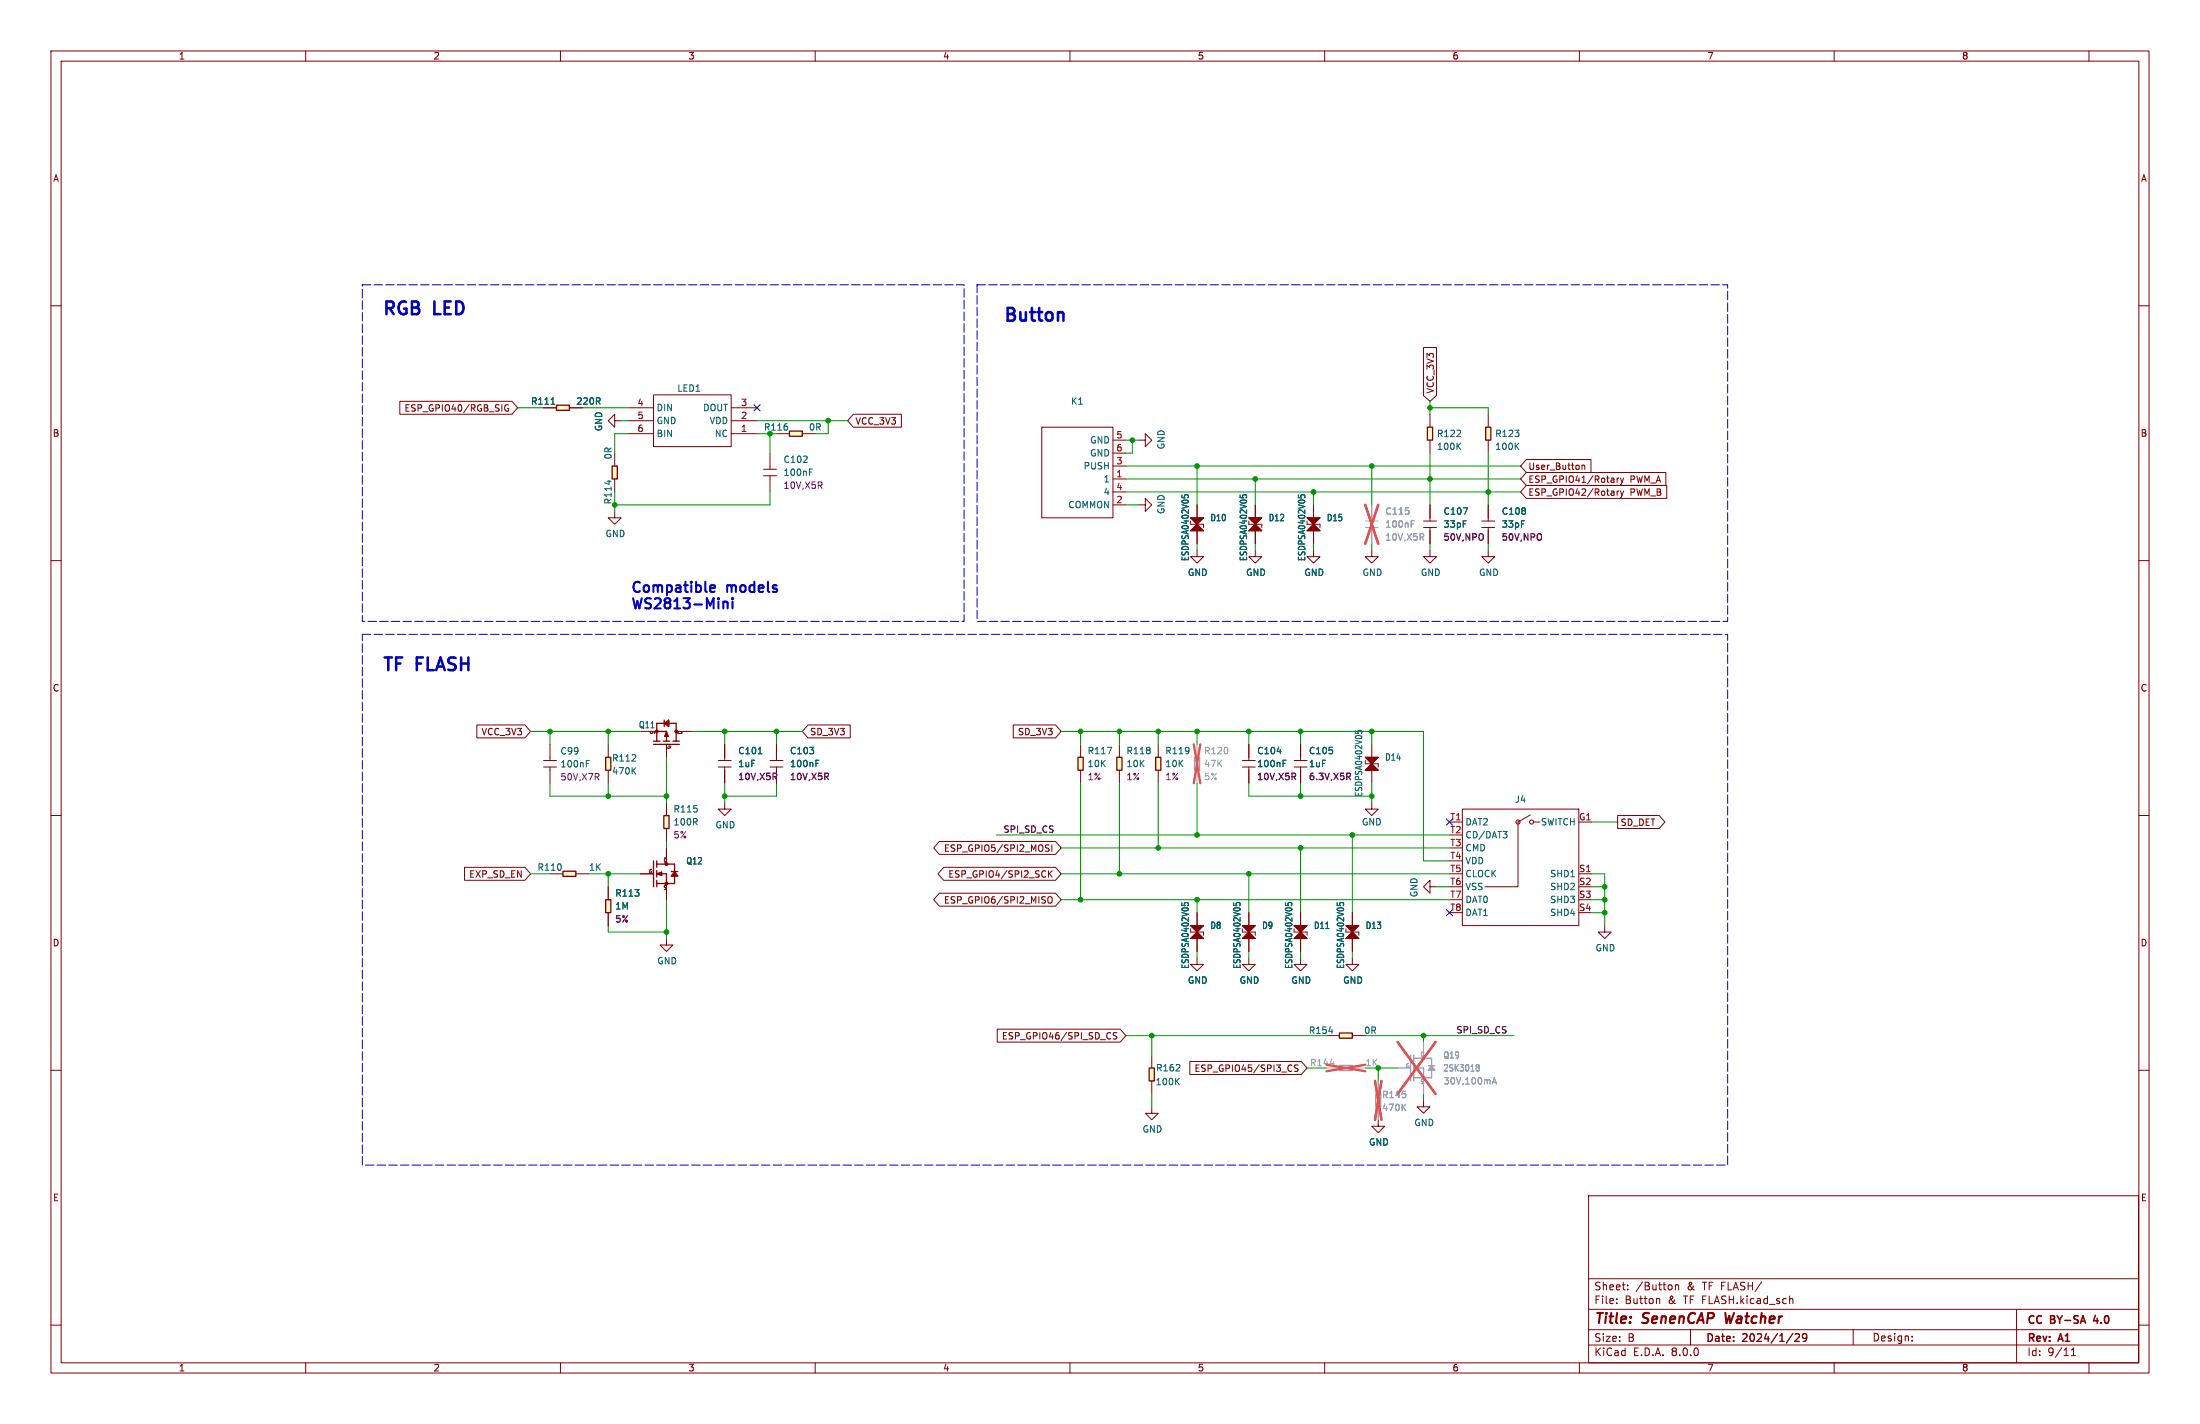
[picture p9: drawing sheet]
<svg xmlns="http://www.w3.org/2000/svg" width="432mm" height="279mm" viewBox="0 0 432 279" stroke-linecap="round" stroke-linejoin="round" font-family="sans-serif">
<g fill="none" stroke="#840000" stroke-width=".2">
<path d="M10 10h411.8v259.4h-411.8zM12 12h407.8v255.4h-407.8zM60 10v2M110 10v2M160 10v2M210 10v2M260 10v2M310 10v2M360 10v2M410 10v2M10 60h2M419.8 60h2"/>
<path d="M10 110h2M120.6 100.3v1.3h1.3l-1.3 1.3-1.2-1.3h1.2M419.8 110h2M10 160h2M254 150.5h2.5M254 149.2h2.5M255.3 146.1v3.1M255.3 150.5v3.2M268 148.6l2.5 2.5h-2.5l2.5-2.5zM268 149.9h2.5v.6M269.2 157.5v1.3h1.3l-1.3 1.2-1.2-1.2h1.2M269.2 146.1v2.5"/>
<path d="M269.2 151.1v2.6M419.8 160h2M234.9 179.1v2.5M245.1 179.1v2.5M233.7 181.6l2.5 2.6h-2.5l2.5-2.6zM233.7 182.9h2.5v.6M234.9 188v1.2h1.3l-1.3 1.3-1.2-1.3h1.2M234.9 184.2v2.5M243.8 181.6h2.6l-2.6 2.6h2.6zM243.8 182.9h2.6v.6M245.1 184.2v2.5M255.3 188v1.2h1.2l-1.2 1.3-1.3-1.3h1.3"/>
<path d="M265.4 188v1.2h1.3l-1.3 1.3-1.2-1.3h1.2M315 181.6v1.3h1.2l-1.2 1.3-1.3-1.3h1.3M10 210h2M419.8 210h2M311.8 234.6h107.9v32.8h-107.9zM10 260h2M311.8 256.9h108M311.8 250.9h108M317.3 255.6v.2M317.3 254.9v.1M319.5 252.9v.2M319.5 252.2v.1"/>
<path d="M325.3 254.8l.5 .2v.8M328.8 252.1v1M328.8 252.2l.2-.1 .4 .1 .1 .9M351.5 254.8l.4 .2v.8M395.8 256.9v10.5M419.8 260h2M60 267.4v2M110 267.4v2M160 267.4v2M210 267.4v2M260 267.4v2M310 267.4v2"/>
<path d="M311.8 263.9h108M311.8 260.9h108M331.8 260.9v3M351.9 261.6l-1.3 1.9M352.3 261.8l.6-.1 .3 .4-.9 1.1h.9M354.6 262.3l-.3 .3h-.3l-.2-.3 .1-.5 .4-.1 .2 .1a.99 .99 0 0 1-.3 1.4h-.3M360 267.4v2M363.7 260.9v2.9M375.3 263v.1M375.3 262.2v.1M406.5 266h.9M406.5 264.9l.5-.4v1.5"/>
<path d="M410 267.4v2"/>
</g>
<path d="M338.6 257.6l.3 2 .5-1.4" fill="none" stroke="#840000" stroke-width=".4"/>
<path d="M411.3 258.1l-.4 1h.9" fill="none" stroke="#840000" stroke-width=".3"/>
<g fill="#840000" stroke="#840000" stroke-width=".2">
<path d="M233.7 184.2l1.2-1.3 1.3 1.3z"/>
<path d="M233.7 181.6h2.5l-1.3 1.3z"/>
<path d="M243.8 184.2l1.3-1.3 1.3 1.3z"/>
<path d="M243.8 181.6h2.6l-1.3 1.3z"/>
<path d="M268 151.1l1.2-1.2 1.3 1.2z"/>
<path d="M268 148.6h2.5l-1.3 1.3z"/>
</g>
<path d="M266 143.4v.5M266.5 143.8v-.3l.2-.2 .5 .1 .1 .4M232 177.1v.5M232.5 177.5v-.2l.2-.2h.4l.1 .4M242.1 177.1v.5M242.6 177.5v-.2l.3-.2h.4l.1 .4" fill="none" stroke="#006464" stroke-width=".2"/>
<path d="M264.6 152.4l.5 .6M264.8 151.7l.3 .3-.3 .4" fill="none" stroke="#840084" stroke-width=".2"/>
<path d="M225.6 209.6h1v2.5h-1z" fill="#ffffc2"/>
<path d="M225.6 209.6h1v2.5h-1z" fill="none" stroke="#840000" stroke-width=".25"/>
<g fill="none" stroke="#840000" stroke-width=".2">
<path d="M234.9 108v1.2h1.3l-1.3 1.3-1.2-1.3h1.2M246.4 108v1.2h1.2l-1.2 1.3-1.3-1.3h1.3M257.8 108v1.2h1.3l-1.3 1.3-1.3-1.3h1.3M243.8 150.5h2.6M243.8 149.2h2.6M245.1 146.1v3.1M245.1 150.5v3.2M255.3 179.1v2.5M254 181.6l2.5 2.6h-2.5l2.5-2.6zM254 182.9h2.5v.6M255.3 184.2v2.5M226.1 207v2.6"/>
<path d="M226.1 212.1v2.5"/>
</g>
<path d="M250.7 147.5h.8M251.8 149.8h.4M251.8 149.2h.6M252.3 177.1v.5M252.8 177.5v-.2l.2-.2h.4l.2 .4M230.9 212.1l.6 .7M231.5 211.6l-.8 .7" fill="none" stroke="#006464" stroke-width=".2"/>
<g fill="#840000" stroke="#840000" stroke-width=".2">
<path d="M255.3 182.9l1.2 1.3h-2.5z"/>
<path d="M254 181.6h2.5l-1.2 1.3z"/>
</g>
<path d="M253.9 152.4l.4 .6M254.2 151.8v.5" fill="none" stroke="#840084" stroke-width=".2"/>
<path d="M269.2 99.1v3.1M268 103.5h2.5M268 102.2h2.5M269.2 103.5v3.2M279 105.4l.5 .6M279.4 104.8v.5" fill="none" stroke="#a1a1a1" stroke-width=".2"/>
<path d="M277 102.8h.4M277 102.2h.6" fill="none" stroke="#989898" stroke-width=".2"/>
<path d="M268 99.1l2.5 7.6M270.5 99.1l-2.5 7.6" fill="none" stroke="#e65255" stroke-width=".46"/>
<path d="M262.9 209h2.5v1.1h-2.5z" fill="#f0f0f0"/>
<path d="M262.9 209h2.5v1.1h-2.5z" fill="none" stroke="#a1a1a1" stroke-width=".25"/>
<path d="M260.3 209.6h2.6M265.4 209.6h2.6" fill="none" stroke="#a1a1a1" stroke-width=".2"/>
<path d="M261.1 208.7h.8" fill="none" stroke="#989898" stroke-width=".2"/>
<path d="M260.3 208.9l7.7 1.3M268 208.9l-7.7 1.3" fill="none" stroke="#e65255" stroke-width=".46"/>
<path d="M262.9 202.7h2.5v1h-2.5z" fill="#ffffc2"/>
<path d="M262.9 202.7h2.5v1h-2.5z" fill="none" stroke="#840000" stroke-width=".25"/>
<g fill="none" stroke="#840000" stroke-width=".2">
<path d="M223.5 86.4h1.3v-1.3l1.3 1.3-1.3 1.2v-1.2M280.7 99.1v3.1M279.4 103.5h2.5M279.4 102.2h2.5M280.7 103.5v3.2M292.1 108v1.2h1.3l-1.3 1.3-1.3-1.3h1.3M265.4 179.1v2.5M280.7 174v-1.3l-1.3 1.3 1.3 1.3v-1.3h1.2M245.1 188v1.2h1.3l-1.3 1.3-1.3-1.3h1.3M264.2 181.6l2.5 2.6h-2.5l2.5-2.6zM264.2 182.9h2.5v.6M265.4 184.2v2.5"/>
<path d="M260.3 203.2h2.6M265.4 203.2h2.6"/>
</g>
<path d="M287.2 99.6h.8l-.5 1.3M262.5 177.1v.5M262.9 177.5v-.2l.3-.2h.4l.1 .4M260.8 202.3h.8" fill="none" stroke="#006464" stroke-width=".2"/>
<g fill="#840000" stroke="#840000" stroke-width=".2">
<path d="M265.4 182.9l1.3 1.3h-2.5z"/>
<path d="M264.2 181.6h2.5l-1.3 1.3z"/>
</g>
<path d="M234.4 148.6h1.1v2.5h-1.1z" fill="#f0f0f0"/>
<path d="M234.4 148.6h1.1v2.5h-1.1z" fill="none" stroke="#a1a1a1" stroke-width=".25"/>
<path d="M234.9 146.1v2.5M234.9 151.1v2.6" fill="none" stroke="#a1a1a1" stroke-width=".2"/>
<path d="M234.3 146.1l1.3 7.6M235.6 146.1l-1.3 7.6" fill="none" stroke="#e65255" stroke-width=".46"/>
<path d="M223.5 99.1h1.3v-1.3l1.3 1.3-1.3 1.2v-1.2M234.9 99.1v2.5M257.8 99.1v2.5M233.7 101.6h2.5l-2.5 2.5h2.5zM233.7 102.9h2.5v.6M234.9 104.1v2.6M256.5 101.6l2.6 2.5h-2.6l2.6-2.5zM256.5 102.9h2.6v.6M257.8 104.1v2.6M269.2 108v1.2h1.3l-1.3 1.3-1.2-1.3h1.2M280.7 108v1.2h1.2l-1.2 1.3-1.3-1.3h1.3" fill="none" stroke="#840000" stroke-width=".2"/>
<g fill="#840000" stroke="#840000" stroke-width=".2">
<path d="M256.5 104.1l1.3-1.2 1.3 1.2z"/>
<path d="M256.5 101.6h2.6l-1.3 1.3z"/>
<path d="M233.7 104.1l1.2-1.2 1.3 1.2z"/>
<path d="M233.7 101.6h2.5l-1.3 1.3z"/>
</g>
<path d="M232 97.1v.5M232.5 97.5v-.2l.2-.2h.4l.1 .4M254.8 97.1v.5M255.3 97.5v-.2l.3-.2h.4l.1 .4" fill="none" stroke="#006464" stroke-width=".2"/>
<path d="M219.2 148.6h1v2.5h-1z" fill="#ffffc2"/>
<path d="M219.2 148.6h1v2.5h-1z" fill="none" stroke="#840000" stroke-width=".25"/>
<path d="M219.7 146.1v2.5M219.7 151.1v2.6" fill="none" stroke="#840000" stroke-width=".2"/>
<path d="M280.2 83.8h1v2.6h-1z" fill="#ffffc2"/>
<path d="M280.2 83.8h1v2.6h-1z" fill="none" stroke="#840000" stroke-width=".25"/>
<path d="M280.7 81.3v2.5M280.7 86.4v2.5" fill="none" stroke="#840000" stroke-width=".2"/>
<path d="M286.1 87.5l.6 .7M286.7 86.9l-.7 .8" fill="none" stroke="#006464" stroke-width=".2"/>
<path d="M291.6 83.8h1v2.6h-1z" fill="#ffffc2"/>
<path d="M291.6 83.8h1v2.6h-1z" fill="none" stroke="#840000" stroke-width=".25"/>
<path d="M292.1 81.3v2.5M292.1 86.4v2.5" fill="none" stroke="#840000" stroke-width=".2"/>
<path d="M297.6 87.5l.5 .7M298.1 86.9l-.7 .8" fill="none" stroke="#006464" stroke-width=".2"/>
<path d="M226.8 148.6h1v2.5h-1z" fill="#ffffc2"/>
<path d="M226.8 148.6h1v2.5h-1z" fill="none" stroke="#840000" stroke-width=".25"/>
<g fill="none" stroke="#840000" stroke-width=".2">
<path d="M227.3 146.1v2.5M227.3 151.1v2.6M287 158.8h22.9v22.8h-22.9zM300.4 159.9l-2.5 1.4v12.7h-6.4M284.5 161.3h2.5M301 161.3h1.3M309.9 171.5h2.5"/>
<circle cx="297.9" cy="161.3" r=".4"/>
<circle cx="300.6" cy="161.3" r=".4"/>
</g>
<path d="M295 163.1h.8l-.4 .5M295.6 163.6l.2 .3v.3l-.2 .2" fill="none" stroke="#006464" stroke-width=".2"/>
<path d="M211.6 148.6h1v2.5h-1z" fill="#ffffc2"/>
<path d="M211.6 148.6h1v2.5h-1z" fill="none" stroke="#840000" stroke-width=".25"/>
<path d="M246.4 99.1v2.5M245.1 101.6l2.5 2.5h-2.5l2.5-2.5zM245.1 102.9h2.5v.6M246.4 104.1v2.6M212.1 146.1v2.5M212.1 151.1v2.6" fill="none" stroke="#840000" stroke-width=".2"/>
<path d="M243.4 97.1v.5M243.9 97.5v-.2l.2-.2h.5l.1 .4M217.3 146.6h.9l-.6 1.3" fill="none" stroke="#006464" stroke-width=".2"/>
<g fill="#840000" stroke="#840000" stroke-width=".2">
<path d="M245.1 104.1l1.3-1.2 1.2 1.2z"/>
<path d="M245.1 101.6h2.5l-1.2 1.3z"/>
</g>
<path d="M109.2 79.5h2.6v1h-2.6z" fill="#ffffc2"/>
<path d="M109.2 79.5h2.6v1h-2.6z" fill="none" stroke="#840000" stroke-width=".25"/>
<g fill="none" stroke="#840000" stroke-width=".2">
<path d="M128.3 77.5h15.2v10.1h-15.2zM106.7 80h2.5M111.8 80h2.5M120.6 82.6v-1.3l-1.2 1.3 1.2 1.2v-1.2h1.3M123.2 80h5.1M123.2 85.1h5.1M123.2 82.6h5.1M143.5 80h5.1M143.5 85.1h5.1M143.5 82.6h5.1M149.9 93.3h2.5M149.9 92.1h2.5"/>
<path d="M151.1 88.9v3.2M151.1 93.3v3.2M292.1 99.1v3.1M290.8 103.5h2.6M290.8 102.2h2.6M292.1 103.5v3.2"/>
</g>
<path d="M108.2 79.3h.7M158.9 92.6h.4M158.9 92h.6" fill="none" stroke="#006464" stroke-width=".2"/>
<g fill="none" stroke="#a1a1a1" stroke-width=".25">
<path d="M276.9 207v5.1M277.5 207v1.3M277.5 208.9v1.3M277.5 210.8v1.3M277.5 207.6h3.5v3.9h-3.5M277.8 209.6l.6 .3M277.8 209.6h1.6v1.9M278 209.4l.4 .5M278.4 209.2l-.9 .4 .9 .3M278.4 209.2v.7M278.4 209.2l-.6 .4M280.4 209.1h1.2"/>
<path d="M281 209.1l.6 .9h-1.2zM281 209.6l-.3 .4M281 209.6l-.3 .3M281 209.6l.3 .4M281 209.6l.3 .3"/>
<circle cx="279.4" cy="211.5" r=".25"/>
</g>
<path d="M274.3 209.6h2.6M279.4 204.5v2.5M279.4 211.5v3.1M292.9 212.7l.4-1.3 .4 1.3M293 212.3h.6" fill="none" stroke="#a1a1a1" stroke-width=".2"/>
<path d="M289.8 209.4h.1M289.8 209l.3-.1 .2 .1v.2l-.2 .2M289.9 209.4h.2M289.9 209.4l-.1 .1M290.1 209.4l.2 .3v.3l-.2 .2-.3-.1" fill="none" stroke="#989898" stroke-width=".2"/>
<path d="M274.3 204.5l7.4 10.1M281.7 204.5l-7.4 10.1" fill="none" stroke="#e65255" stroke-width=".46"/>
<path d="M160.9 95.2l.4 .6M161.3 94.7v.4" fill="none" stroke="#840084" stroke-width=".2"/>
<path d="M154.9 84.6h2.6v1h-2.6z" fill="#ffffc2"/>
<path d="M154.9 84.6h2.6v1h-2.6z" fill="none" stroke="#840000" stroke-width=".25"/>
<path d="M152.4 85.1h2.5M157.5 85.1h2.5" fill="none" stroke="#840000" stroke-width=".2"/>
<path d="M118.9 176.5h1v2.6h-1z" fill="#ffffc2"/>
<path d="M118.9 176.5h1v2.6h-1z" fill="none" stroke="#840000" stroke-width=".25"/>
<path d="M106.7 150.5h2.5M106.7 149.2h2.5M107.9 146.1v3.1M107.9 150.5v3.2M119.4 174v2.5M119.4 179.1v2.5" fill="none" stroke="#840000" stroke-width=".2"/>
<path d="M115.1 149.8h.4M115.1 149.2h.6" fill="none" stroke="#006464" stroke-width=".2"/>
<path d="M117.1 152.4l.5 .6M117.5 151.9v.4" fill="none" stroke="#840084" stroke-width=".2"/>
<path d="M110.5 170.9h2.5v1.1h-2.5z" fill="#ffffc2"/>
<g fill="none" stroke="#840000" stroke-width=".25">
<path d="M128.3 146.1h5M128.3 145.4h1.2M128.9 145.4v-3.5h3.8v3.5M128.9 143.5h1.9M130.2 145.4h1.2M130.4 141.3v1.3M130.4 141.9l.9-.6v1.3zM130.5 144.5h.6M130.7 144l.4 .5M130.8 143.8v1.6M130.8 143.8l-.3 .7M130.8 143.8l.3 .7"/>
<path d="M130.8 143.5l-.3 1M130.8 143.5l.3 1M130.8 141.9l.3 .3M130.8 141.9l.5 .3M131.1 141.6l-.3 .3M131.3 141.6l-.5 .3M132.1 145.4h1.2M110.5 170.9h2.5v1.1h-2.5zM128.3 168.9v5.1M128.9 168.9v1.3M128.9 170.8v1.3M128.9 172.7v1.3"/>
<path d="M128.9 169.5h3.5v3.9h-3.5M129.2 171.5l.7 .3M129.2 171.5h1.6v1.9M129.4 171.3l.5 .5M129.9 171.1l-1 .4 1 .3M129.9 171.1v.7M129.9 171.1l-.7 .4M131.8 171h1.2M132.4 171l.6 .9h-1.2zM132.4 171.5l-.3 .4M132.4 171.5l-.3 .3M132.4 171.5l.3 .4"/>
<path d="M132.4 171.5l.3 .3"/>
<circle cx="128.9" cy="143.5" r=".25"/>
<circle cx="132.7" cy="143.5" r=".25"/>
<circle cx="130.8" cy="173.4" r=".25"/>
</g>
<g fill="none" stroke="#840000" stroke-width=".2">
<path d="M204.5 83.8h13.9v17.8h-13.9zM218.4 94h2.6M218.4 99.1h2.6M218.4 91.4h2.6M218.4 96.5h2.6M218.4 86.4h2.6M218.4 88.9h2.6M130.8 143.5v.3M130.8 146.1v2.5M132.7 143.5h3.2M107.9 171.5h2.6M113 171.5h2.6"/>
<path d="M125.7 171.5h2.6M130.8 166.4v2.5M130.8 173.4v3.1"/>
</g>
<path d="M118.9 148.6h1v2.5h-1z" fill="#ffffc2"/>
<path d="M118.9 148.6h1v2.5h-1z" fill="none" stroke="#840000" stroke-width=".25"/>
<path d="M119.4 146.1v2.5M119.4 151.1v2.6M141 150.5h2.5M141 149.2h2.5M142.2 146.1v3.1M142.2 150.5v3.2M151.1 150.5h2.6M151.1 149.2h2.6M152.4 146.1v3.1M152.4 150.5v3.2" fill="none" stroke="#840000" stroke-width=".2"/>
<path d="M124.2 151.2l.6 .7M124.8 150.6l-.7 .7M148.8 147.9h.7M160.1 149.8h.5M160.1 149.2h.6" fill="none" stroke="#006464" stroke-width=".2"/>
<path d="M152 152.4l.5 .6M152.4 151.8v.5M162.2 152.4l.4 .6M162.6 151.8v.5" fill="none" stroke="#840084" stroke-width=".2"/>
<path d="M130.3 160h1v2.6h-1z" fill="#ffffc2"/>
<path d="M130.3 160h1v2.6h-1z" fill="none" stroke="#840000" stroke-width=".25"/>
<path d="M130.8 157.5v2.5M142.2 157.5v1.3h1.3l-1.3 1.2-1.2-1.2h1.2M130.8 162.6v2.5M226.1 217.2v1.2h1.2l-1.2 1.3-1.3-1.3h1.3M279.4 215.9v1.3h1.3l-1.3 1.2-1.3-1.2h1.3" fill="none" stroke="#840000" stroke-width=".2"/>
<path d="M270 214.6h1v2.6h-1z" fill="#f0f0f0"/>
<path d="M270 214.6h1v2.6h-1z" fill="none" stroke="#a1a1a1" stroke-width=".25"/>
<path d="M270.5 212.1v2.5M270.5 217.2v2.5" fill="none" stroke="#a1a1a1" stroke-width=".2"/>
<path d="M275.4 217.2l.5 .7M275.9 216.7l-.7 .7" fill="none" stroke="#989898" stroke-width=".2"/>
<path d="M269.9 212.1l1.2 7.6M271.1 212.1l-1.2 7.6" fill="none" stroke="#e65255" stroke-width=".46"/>
<path d="M130.8 184.2v1.2h1.3l-1.3 1.3-1.3-1.3h1.3M270.5 219.7v1.3h1.3l-1.3 1.3-1.3-1.3h1.3" fill="none" stroke="#840000" stroke-width=".2"/>
<path d="M120.1 91.4h1.1v2.6h-1.1z" fill="#ffffc2"/>
<path d="M120.1 91.4h1.1v2.6h-1.1z" fill="none" stroke="#840000" stroke-width=".25"/>
<g fill="none" stroke="#840000" stroke-width=".2">
<path d="M78.5 78.7h22l1.1 1.3-1.1 1.3h-22zM99.8 79.5a.59 .59 0 0 0-.8 .5 .59 .59 0 0 0 .8 .6v-.5h-.2M279.4 68.2h2.5v9.4l-1.2 1.1-1.3-1.1zM106.7 80h2.5M111.8 80h2.5M120.6 88.9v2.5M120.6 94v2.5M167.5 81.3h9.4v2.5h-9.4l-1.1-1.2zM234.9 99.1v2.5M246.4 99.1v2.5M257.8 99.1v2.5M280.7 99.1v2.5"/>
<path d="M292.1 99.1v2.5M299.6 90.2h12.7v2.5h-12.7l-1.2-1.3zM299.6 95.2h27.5v2.6h-27.5l-1.2-1.3zM299.6 92.7h27.4v2.6h-27.4l-1.2-1.3zM310.5 91.3v.8M310.5 91.4l.5-.1v.8M317.4 93.8v.9M317.4 96.3v.9M317.8 96.3l-.4 .3M317.8 93.8l-.4 .2M318.1 96.3l.3 .9M318.1 93.8l.3 .9"/>
<path d="M318.4 97.2l-.3 .4M318.4 94.7l-.3 .4M318.7 96.3l-.3 .9M318.7 93.8l-.3 .9M234.9 104.1v2.6M246.4 104.1v2.6M257.8 104.1v2.6M280.7 104.1v2.6M292.1 104.1v2.6M93.6 142.2h9.4l1.1 1.3-1.1 1.3h-9.4zM142.2 146.1v2.5M142.2 151.1v2.6"/>
<path d="M152.4 146.1v2.5M152.4 151.1v2.6M158.6 142.2h8.3v2.6h-8.3l-1.1-1.3zM198.9 142.2h8.3l1.1 1.3-1.1 1.3h-8.3zM245.1 146.1v2.5M245.1 151.1v2.6M255.3 146.1v2.5M255.3 151.1v2.6M91.2 170.2h11.8l1.1 1.3-1.1 1.2h-11.8zM119.4 174v2.5M119.4 179.1v2.5M125.7 171.5h2.6"/>
<path d="M130.8 166.4v2.5M130.8 174v2.5M184.4 175.3h22.8l1.1 1.2-1.1 1.3h-22.8l-1.1-1.3zM184.4 165.1h22.8l1.1 1.3-1.1 1.2h-22.8l-1.1-1.2zM185.2 170.2h22l1.1 1.3-1.1 1.2h-22l-1.1-1.2zM205.3 166.3l.6 .4-.1 .3h-.4M205.3 165.8h.6M205.8 170.9v1.2M205.8 176l.2-.1a.43 .43 0 0 1 .5 .5v.4a.42 .42 0 0 1-.4 .4 .42 .42 0 0 1-.4-.4zM206 171.4l.5 .7M206.4 165.8v1.2M206.5 170.9l-.7 .7"/>
<path d="M234.9 179.1v2.5M245.1 179.1v2.5M255.3 179.1v2.5M265.4 179.1v2.5M317.5 160h8.2l1.1 1.3-1.1 1.3h-8.2zM234.9 184.2v2.5M245.1 184.2v2.5M255.3 184.2v2.5M265.4 184.2v2.5M195.7 201.9h24.2l1.1 1.3-1.1 1.3h-24.2zM219.2 202.7l-.5-.1-.2 .2 .1 .3 .5 .3v.3l-.1 .2-.5-.1M233.5 208.3h21.9l1.1 1.3-1.1 1.2h-21.9z"/>
<path d="M254.8 209h-.5l-.3 .2 .2 .3 .5 .2v.4l-.2 .1h-.5"/>
</g>
<g fill="none" stroke="#006464" stroke-width=".2">
<path d="M108.2 79.3h.7M119.5 94.3v.7M232 97.1v.5M232.5 97.5v-.2l.2-.2h.4l.1 .4M243.4 97.1v.5M243.9 97.5v-.2l.2-.2h.5l.1 .4M254.8 97.1v.5M255.3 97.5v-.2l.3-.2h.4l.1 .4M287.2 99.6h.8l-.5 1.3M148.8 147.9h.7M160.1 149.8h.5M160.1 149.2h.6"/>
<path d="M250.7 147.5h.8M251.8 149.8h.4M251.8 149.2h.6M232 177.1v.5M232.5 177.5v-.2l.2-.2h.4l.1 .4M242.1 177.1v.5M242.6 177.5v-.2l.3-.2h.4l.1 .4M252.3 177.1v.5M252.8 177.5v-.2l.2-.2h.4l.2 .4M262.5 177.1v.5M262.9 177.5v-.2l.3-.2h.4l.1 .4"/>
</g>
<path d="M139.7 114.8l.5 .1 .1 .4-.9 .2M140.2 116.1l-.5 .1M142 118v1.4M142 118.2a.5 .5 0 0 1 .8 .1v1.1M143.8 117.4v.2M143.8 118v1.4" fill="none" stroke="#0000c2" stroke-width=".4"/>
<path d="M71.1 55.9h118.1v66h-118.1zM191.8 55.9h147.3v66h-147.3zM71.1 124.5h268v104.1h-268z" fill="none" stroke="#0000c2" stroke-width=".2" stroke-dasharray="1.7 .6"/>
<g fill="none" stroke="#009600" stroke-width=".2">
<path d="M280.7 78.7v2.6M101.6 80h5.1M114.3 80h8.9M121.9 82.6h1.3M123.2 85.1h-2.6v3.8M148.6 85.1h2.5v3.8M148.6 82.6h17.8M151.1 96.5v2.6h-30.5v1.2M162.6 82.6v2.5h-2.6M221 94h77.4M221 96.5h77.4M221 91.4h77.4"/>
<path d="M221 86.4h2.5M221 99.1h2.5M222.2 86.4v2.5h-1.2M234.9 91.4v7.7M246.4 94v5.1M257.8 96.5v2.6M269.2 91.4v7.7M280.7 80h11.4v1.3M280.7 88.9v10.2M292.1 88.9v10.2M234.9 106.7v1.3M246.4 106.7v1.3"/>
<path d="M257.8 106.7v1.3M269.2 106.7v1.3M280.7 106.7v1.3M292.1 106.7v1.3M104.1 143.5h21.6M107.9 153.7v2.5h22.9M107.9 143.5v2.6M119.4 143.5v2.6M119.4 153.7v2.5M130.8 148.6v8.9M135.9 143.5h21.6M142.2 143.5v2.6"/>
<path d="M142.2 153.7v3.8M152.4 153.7v2.5h-10.2M152.4 143.5v2.6M208.3 143.5h71.1v25.4h5.1M212.1 143.5v2.6M212.1 153.7v22.8M219.7 143.5v2.6M219.7 153.7v17.8M227.3 143.5v2.6M227.3 153.7v12.7M234.9 143.5v2.6M234.9 153.7v10.1"/>
<path d="M245.1 153.7v2.5h24.1M245.1 143.5v2.6M255.3 143.5v2.6M255.3 153.7v2.5M269.2 143.5v2.6M269.2 153.7v3.8M104.1 171.5h3.8M115.6 171.5h10.1M119.4 171.5v2.5M130.8 165.1v1.3M130.8 176.5v7.7M195.6 163.8h88.9"/>
<path d="M208.3 176.5h76.2M208.3 166.4h76.2M208.3 171.5h76.2M234.9 176.5v2.6M245.1 171.5v7.6M255.3 166.4v12.7M265.4 163.8v15.3M281.9 174h2.6M312.4 176.5h2.6M312.4 171.5h2.6v10.1M312.4 161.3h5.1M312.4 174h2.6"/>
<path d="M312.4 179.1h2.6M119.4 181.6v1.3h11.4M234.9 186.7v1.3M245.1 186.7v1.3M255.3 186.7v1.3M265.4 186.7v1.3M221 203.2h39.3M226.1 203.2v3.8M226.1 214.6v2.6M256.5 209.6h3.8M268 203.2h29.2M274.3 209.6h-3.8v2.5"/>
<path d="M279.4 203.2v1.3M279.4 214.6v1.3"/>
</g>
<path d="M148 79.4l1.2 1.2M149.2 79.4l-1.2 1.2M283.9 160.7l1.2 1.2M283.9 178.5l1.2 1.2M285.1 160.7l-1.2 1.2M285.1 178.5l-1.2 1.2" fill="none" stroke="#000084" stroke-width=".2"/>
<path d="M152 152.4l.5 .6M152.4 151.8v.5M162.2 152.4l.4 .6M162.6 151.8v.5M253.9 152.4l.4 .6M254.2 151.8v.5M264.6 152.4l.5 .6M264.8 151.7l.3 .3-.3 .4" fill="none" stroke="#840084" stroke-width=".2"/>
<path d="M277 102.8h.4M277 102.2h.6M275.4 217.2l.5 .7M275.9 216.7l-.7 .7M289.8 209.4h.1M289.8 209l.3-.1 .2 .1v.2l-.2 .2M289.9 209.4h.2M289.9 209.4l-.1 .1M290.1 209.4l.2 .3v.3l-.2 .2-.3-.1" fill="none" stroke="#989898" stroke-width=".2"/>
<path d="M269.2 99.1v2.5M269.2 104.1v2.6M279 105.4l.5 .6M279.4 104.8v.5M270.5 212.1v2.5M270.5 217.2v2.5M274.3 209.6h2.6M279.4 204.5v2.5M279.4 212.1v2.5M292.9 212.7l.4-1.3 .4 1.3M293 212.3h.6" fill="none" stroke="#a1a1a1" stroke-width=".2"/>
<path d="M268 99.1l2.5 7.6M270.5 99.1l-2.5 7.6M269.9 212.1l1.2 7.6M271.1 212.1l-1.2 7.6M274.3 204.5l7.4 10.1M281.7 204.5l-7.4 10.1" fill="none" stroke="#e65255" stroke-width=".46"/>
<g fill="#009600" stroke="#009600" stroke-width=".2">
<circle cx="269.2" cy="156.2" r=".46"/>
<circle cx="255.3" cy="143.5" r=".46"/>
<circle cx="269.2" cy="143.5" r=".46"/>
<circle cx="255.3" cy="156.2" r=".46"/>
<circle cx="245.1" cy="143.5" r=".46"/>
<circle cx="234.9" cy="163.8" r=".46"/>
<circle cx="315" cy="174" r=".46"/>
<circle cx="279.4" cy="203.2" r=".46"/>
<circle cx="315" cy="179.1" r=".46"/>
<circle cx="315" cy="176.5" r=".46"/>
<circle cx="270.5" cy="209.6" r=".46"/>
<circle cx="280.7" cy="80" r=".46"/>
<circle cx="292.1" cy="96.5" r=".46"/>
<circle cx="280.7" cy="94" r=".46"/>
<circle cx="227.3" cy="166.4" r=".46"/>
<circle cx="219.7" cy="171.5" r=".46"/>
<circle cx="212.1" cy="176.5" r=".46"/>
<circle cx="226.1" cy="203.2" r=".46"/>
<circle cx="246.4" cy="94" r=".46"/>
<circle cx="269.2" cy="91.4" r=".46"/>
<circle cx="257.8" cy="96.5" r=".46"/>
<circle cx="234.9" cy="91.4" r=".46"/>
<circle cx="142.2" cy="156.2" r=".46"/>
<circle cx="130.8" cy="156.2" r=".46"/>
<circle cx="119.4" cy="171.5" r=".46"/>
<circle cx="119.4" cy="143.5" r=".46"/>
<circle cx="142.2" cy="143.5" r=".46"/>
<circle cx="130.8" cy="182.9" r=".46"/>
<circle cx="119.4" cy="156.2" r=".46"/>
<circle cx="222.2" cy="86.4" r=".46"/>
<circle cx="219.7" cy="143.5" r=".46"/>
<circle cx="152.4" cy="143.5" r=".46"/>
<circle cx="234.9" cy="143.5" r=".46"/>
<circle cx="227.3" cy="143.5" r=".46"/>
<circle cx="212.1" cy="143.5" r=".46"/>
<circle cx="234.9" cy="176.5" r=".46"/>
<circle cx="265.4" cy="163.8" r=".46"/>
<circle cx="245.1" cy="171.5" r=".46"/>
<circle cx="255.3" cy="166.4" r=".46"/>
<circle cx="120.6" cy="99.1" r=".46"/>
<circle cx="107.9" cy="143.5" r=".46"/>
<circle cx="151.1" cy="85.1" r=".46"/>
<circle cx="162.6" cy="82.6" r=".46"/>
</g>
<g font-size="3.5" fill="#0000c2">
<text x="74.9" y="62">RGB</text>
<text x="85.3" y="62">LED</text>
<text x="196.8" y="63.3">Button</text>
<text x="74.9" y="131.8">TF</text>
<text x="81.9" y="131.8">FLASH</text>
</g>
<g font-size="2.8" fill="#0000c2">
<text x="123.7" y="116.4">Compatible</text>
<text x="123.7" y="119.6">WS2813-Mini</text>
<text x="142.8" y="116.4">models</text>
</g>
<g font-size="2.8" fill="#840000">
<text x="312.8" y="260.3">Title:</text>
<text x="322.5" y="260.3">SenenCAP</text>
<text x="339.4" y="260.3">Watcher</text>
</g>
<g font-size="2.1" fill="#840000">
<text x="312.8" y="256.1">File:</text>
<text x="312.8" y="253.4">Sheet:</text>
<text x="318.9" y="256.1">Button</text>
<text x="321" y="253.4">/Button</text>
<text x="327.5" y="256.1">&amp;</text>
<text x="330.6" y="256.1">TF FLASH.kicad_sch</text>
<text x="331.2" y="253.4">&amp;</text>
<text x="334.3" y="253.4">TF FLASH/</text>
<text x="312.8" y="263.5">Size:</text>
<text x="319.5" y="263.5">B</text>
<text x="334.8" y="263.5">Date:</text>
<text x="341.8" y="263.5">2024/1/29</text>
<text x="367.4" y="263.4">Design:</text>
<text x="397.8" y="260.2">CC</text>
<text x="397.8" y="263.7">Rev:</text>
<text x="402.5" y="260.2">BY-SA</text>
<text x="404.2" y="263.7">A1</text>
<text x="411.6" y="260.2">4.0</text>
<text x="312.8" y="266.3">KiCad</text>
<text x="320.5" y="266.3">E.D.A.</text>
<text x="328.1" y="266.3">8.0.0</text>
<text x="397.8" y="266.3">Id:</text>
<text x="401.9" y="266.3">9/11</text>
</g>
<g font-size="1.8" fill="#840000">
<text x="35" y="11.9">1</text>
<text x="85" y="11.9">2</text>
<text x="135" y="11.9">3</text>
<text x="185" y="11.9">4</text>
<text x="235" y="11.9">5</text>
<text x="285" y="11.9">6</text>
<text x="335" y="11.9">7</text>
<text x="385" y="11.9">8</text>
<text x="10.3" y="35.9">A</text>
<text x="420.1" y="35.9">A</text>
<text x="281.6" y="77.3" transform="rotate(-90 281.6 77.3)">VCC_3V3</text>
<text x="79.3" y="81">ESP_GPIO40/RGB_SIG</text>
<text x="167.8" y="83.5">VCC_3V3</text>
<text x="10.3" y="85.9">B</text>
<text x="420.1" y="85.9">B</text>
<text x="299.9" y="92.4">User_Button</text>
<text x="299.9" y="94.9">ESP_GPIO41/Rotary</text>
<text x="319.9" y="94.9">PWM_A</text>
<text x="299.9" y="97.5">ESP_GPIO42/Rotary</text>
<text x="319.9" y="97.5">PWM_B</text>
<text x="10.3" y="135.9">C</text>
<text x="420.1" y="135.9">C</text>
<text x="94.4" y="144.5">VCC_3V3</text>
<text x="158.9" y="144.5">SD_3V3</text>
<text x="199.7" y="144.5">SD_3V3</text>
<text x="185.2" y="167.3">ESP_GPIO5/SPI2_MOSI</text>
<text x="318" y="162.2">SD_DET</text>
<text x="92" y="172.4">EXP_SD_EN</text>
<text x="186" y="172.4">ESP_GPIO4/SPI2_SCK</text>
<text x="185.2" y="177.5">ESP_GPIO6/SPI2_MISO</text>
<text x="10.3" y="185.9">D</text>
<text x="420.1" y="185.9">D</text>
<text x="196.5" y="204.2">ESP_GPIO46/SPI_SD_CS</text>
<text x="234.3" y="210.5">ESP_GPIO45/SPI3_CS</text>
<text x="10.3" y="235.9">E</text>
<text x="420.1" y="235.9">E</text>
<text x="35" y="269.3">1</text>
<text x="85" y="269.3">2</text>
<text x="135" y="269.3">3</text>
<text x="185" y="269.3">4</text>
<text x="235" y="269.3">5</text>
<text x="285" y="269.3">6</text>
<text x="335" y="269.3">7</text>
<text x="385" y="269.3">8</text>
</g>
<g font-size="1.8" fill="#006464">
<text x="132.8" y="77.1">LED1</text>
<text x="104.1" y="79.6">R111</text>
<text x="113" y="79.6">220R</text>
<text x="128.8" y="80.9">DIN</text>
<text x="128.8" y="83.4">GND</text>
<text x="137.9" y="80.9">DOUT</text>
<text x="139.2" y="83.4">VDD</text>
<text x="210.1" y="79.6">K1</text>
<text x="118.4" y="84.7" transform="rotate(-90 118.4 84.7)">GND</text>
<text x="128.8" y="86">BIN</text>
<text x="140.2" y="86">NC</text>
<text x="158.7" y="84.7">0R</text>
<text x="213.9" y="87.2">GND</text>
<text x="213.9" y="89.8">GND</text>
<text x="228.8" y="88.3" transform="rotate(-90 228.8 88.3)">GND</text>
<text x="281.9" y="86">R122</text>
<text x="281.9" y="88.5">100K</text>
<text x="293.4" y="86">R123</text>
<text x="293.4" y="88.5">100K</text>
<text x="120.2" y="90.2" transform="rotate(-90 120.2 90.2)">0R</text>
<text x="153.7" y="91">C102</text>
<text x="153.7" y="93.6">100nF</text>
<text x="212.6" y="92.3">PUSH</text>
<text x="216.5" y="94.8">1</text>
<text x="209.6" y="99.9">COMMON</text>
<text x="216.5" y="97.4">4</text>
<text x="228.8" y="101" transform="rotate(-90 228.8 101)">GND</text>
<text x="283.2" y="101.2">C107</text>
<text x="294.7" y="101.2">C108</text>
<text x="118.7" y="105.6">GND</text>
<text x="237.5" y="102.5">D10</text>
<text x="248.9" y="102.5">D12</text>
<text x="260.3" y="102.5">D15</text>
<text x="283.2" y="103.7">33pF</text>
<text x="294.7" y="103.7">33pF</text>
<text x="233" y="113.2">GND</text>
<text x="233.5" y="110.2" transform="rotate(-90 233.5 110.2)">ESDPSA0402V05</text>
<text x="244.5" y="113.2">GND</text>
<text x="245" y="110.2" transform="rotate(-90 245 110.2)">ESDPSA0402V05</text>
<text x="255.9" y="113.2">GND</text>
<text x="256.4" y="110.2" transform="rotate(-90 256.4 110.2)">ESDPSA0402V05</text>
<text x="267.3" y="113.2">GND</text>
<text x="278.8" y="113.2">GND</text>
<text x="290.2" y="113.2">GND</text>
<text x="125.3" y="143.1">Q11</text>
<text x="109.9" y="148.2">C99</text>
<text x="120" y="149.6">R112</text>
<text x="144.8" y="148.2">C101</text>
<text x="154.9" y="148.2">C103</text>
<text x="213.4" y="148.2">R117</text>
<text x="221" y="148.2">R118</text>
<text x="228.6" y="148.2">R119</text>
<text x="246.6" y="148.2">C104</text>
<text x="256.8" y="148.2">C105</text>
<text x="271.8" y="149.5">D14</text>
<text x="109.9" y="150.8">100nF</text>
<text x="120" y="152.2">470K</text>
<text x="144.8" y="150.7">1uF</text>
<text x="154.9" y="150.7">100nF</text>
<text x="213.4" y="150.7">10K</text>
<text x="221" y="150.7">10K</text>
<text x="228.6" y="150.7">10K</text>
<text x="246.6" y="150.7">100nF</text>
<text x="256.8" y="150.7">1uF</text>
<text x="132.1" y="159.6">R115</text>
<text x="267.6" y="156.4" transform="rotate(-90 267.6 156.4)">ESDPSA0402V05</text>
<text x="297.3" y="157.7">J4</text>
<text x="132.1" y="162.2">100R</text>
<text x="140.3" y="162.7">GND</text>
<text x="267.2" y="162.2">GND</text>
<text x="287.5" y="162.2">DAT2</text>
<text x="287.5" y="164.7">CD/DAT3</text>
<text x="287.5" y="167.2">CMD</text>
<text x="302.3" y="162.2">SWITCH</text>
<text x="105.4" y="171">R110</text>
<text x="115.5" y="171">1K</text>
<text x="134.6" y="169.8">Q12</text>
<text x="287.5" y="169.8">VDD</text>
<text x="287.5" y="172.3">CLOCK</text>
<text x="304.1" y="172.3">SHD1</text>
<text x="120.7" y="176.1">R113</text>
<text x="120.7" y="178.7">1M</text>
<text x="278.4" y="176.2" transform="rotate(-90 278.4 176.2)">GND</text>
<text x="287.5" y="174.9">VSS</text>
<text x="287.5" y="177.4">DAT0</text>
<text x="287.5" y="179.9">DAT1</text>
<text x="304.1" y="174.9">SHD2</text>
<text x="304.1" y="177.4">SHD3</text>
<text x="304.1" y="179.9">SHD4</text>
<text x="237.5" y="182.5">D8</text>
<text x="247.6" y="182.5">D9</text>
<text x="257.8" y="182.5">D11</text>
<text x="267.9" y="182.5">D13</text>
<text x="128.9" y="189.4">GND</text>
<text x="233.5" y="190.2" transform="rotate(-90 233.5 190.2)">ESDPSA0402V05</text>
<text x="243.7" y="190.2" transform="rotate(-90 243.7 190.2)">ESDPSA0402V05</text>
<text x="253.8" y="190.2" transform="rotate(-90 253.8 190.2)">ESDPSA0402V05</text>
<text x="264" y="190.2" transform="rotate(-90 264 190.2)">ESDPSA0402V05</text>
<text x="313" y="186.9">GND</text>
<text x="233" y="193.2">GND</text>
<text x="243.2" y="193.2">GND</text>
<text x="253.4" y="193.2">GND</text>
<text x="263.5" y="193.2">GND</text>
<text x="256.8" y="203">R154</text>
<text x="267.6" y="203">0R</text>
<text x="226.7" y="213.1">100K</text>
<text x="226.8" y="210.4">R162</text>
<text x="277.5" y="221.2">GND</text>
<text x="224.2" y="222.4">GND</text>
<text x="268.6" y="225">GND</text>
</g>
<g font-size="1.8" fill="#a90000">
<text x="125" y="79.8">4</text>
<text x="125" y="82.3">5</text>
<text x="145.3" y="82.3">2</text>
<text x="145.3" y="79.8">3</text>
<text x="125" y="84.8">6</text>
<text x="145.3" y="84.8">1</text>
<text x="219" y="86.1">5</text>
<text x="219" y="88.6">6</text>
<text x="219" y="93.7">1</text>
<text x="219" y="91.2">3</text>
<text x="219" y="98.8">2</text>
<text x="219" y="96.3">4</text>
<text x="284.6" y="161">T1</text>
<text x="309.8" y="161">G1</text>
<text x="284.6" y="163.6">T2</text>
<text x="284.6" y="166.1">T3</text>
<text x="284.6" y="168.7">T4</text>
<text x="284.6" y="171.2">T5</text>
<text x="284.6" y="173.7">T6</text>
<text x="309.8" y="171.2">S1</text>
<text x="309.8" y="173.7">S2</text>
<text x="284.6" y="176.3">T7</text>
<text x="284.6" y="178.8">T8</text>
<text x="309.8" y="176.3">S3</text>
<text x="309.8" y="178.8">S4</text>
</g>
<g font-size="1.8" fill="#009600">
<text x="149.8" y="84.7">R116</text>
<text x="120.2" y="99.1" transform="rotate(-90 120.2 99.1)">R114</text>
<text x="267.9" y="209.4">1K</text>
</g>
<g font-size="1.8" fill="#840084">
<text x="153.7" y="96.1">10V,X5R</text>
<text x="283.2" y="106.3">50V,NPO</text>
<text x="294.7" y="106.3">50V,NPO</text>
<text x="109.9" y="153.3">50V,X7R</text>
<text x="144.8" y="153.3">10V,X5R</text>
<text x="154.9" y="153.3">10V,X5R</text>
<text x="213.4" y="153.3">1%</text>
<text x="221" y="153.3">1%</text>
<text x="228.6" y="153.3">1%</text>
<text x="246.6" y="153.3">10V,X5R</text>
<text x="256.8" y="153.3">6.3V,X5R</text>
<text x="132.1" y="164.7">5%</text>
<text x="120.7" y="181.2">5%</text>
</g>
<g font-size="1.8" fill="#989898">
<text x="271.8" y="101.2">C115</text>
<text x="271.8" y="103.7">100nF</text>
<text x="236.2" y="148.2">R120</text>
<text x="236.2" y="150.7">47K</text>
<text x="257" y="209.4">R144</text>
<text x="283.2" y="207.9">Q19</text>
<text x="271.2" y="215.7">R145</text>
<text x="283.2" y="210.4">2SK3018</text>
<text x="271.2" y="218.2">470K</text>
</g>
<g font-size="1.8" fill="#a1a1a1">
<text x="271.8" y="106.3">10V,X5R</text>
<text x="236.2" y="153.3">5%</text>
<text x="283.2" y="213">30V,100mA</text>
</g>
<g font-size="1.8" fill="#0f0f0f">
<text x="196.8" y="163.5">SPI_SD_CS</text>
<text x="285.8" y="202.9">SPI_SD_CS</text>
</g>
<g font-size="1.1" fill="#840000">
<text x="128.7" y="144.2" transform="rotate(-90 128.7 144.2)">S</text>
<text x="131.9" y="147.1" transform="rotate(-90 131.9 147.1)">G</text>
<text x="134.1" y="144.2" transform="rotate(-90 134.1 144.2)">D</text>
<text x="127.2" y="171.6">G</text>
<text x="130.1" y="169.4">D</text>
<text x="130.1" y="174.8">S</text>
</g>
<g font-size="1.1" fill="#a1a1a1">
<text x="275.8" y="209.7">G</text>
<text x="278.7" y="207.5">D</text>
<text x="278.7" y="212.9">S</text>
</g>
</svg>
